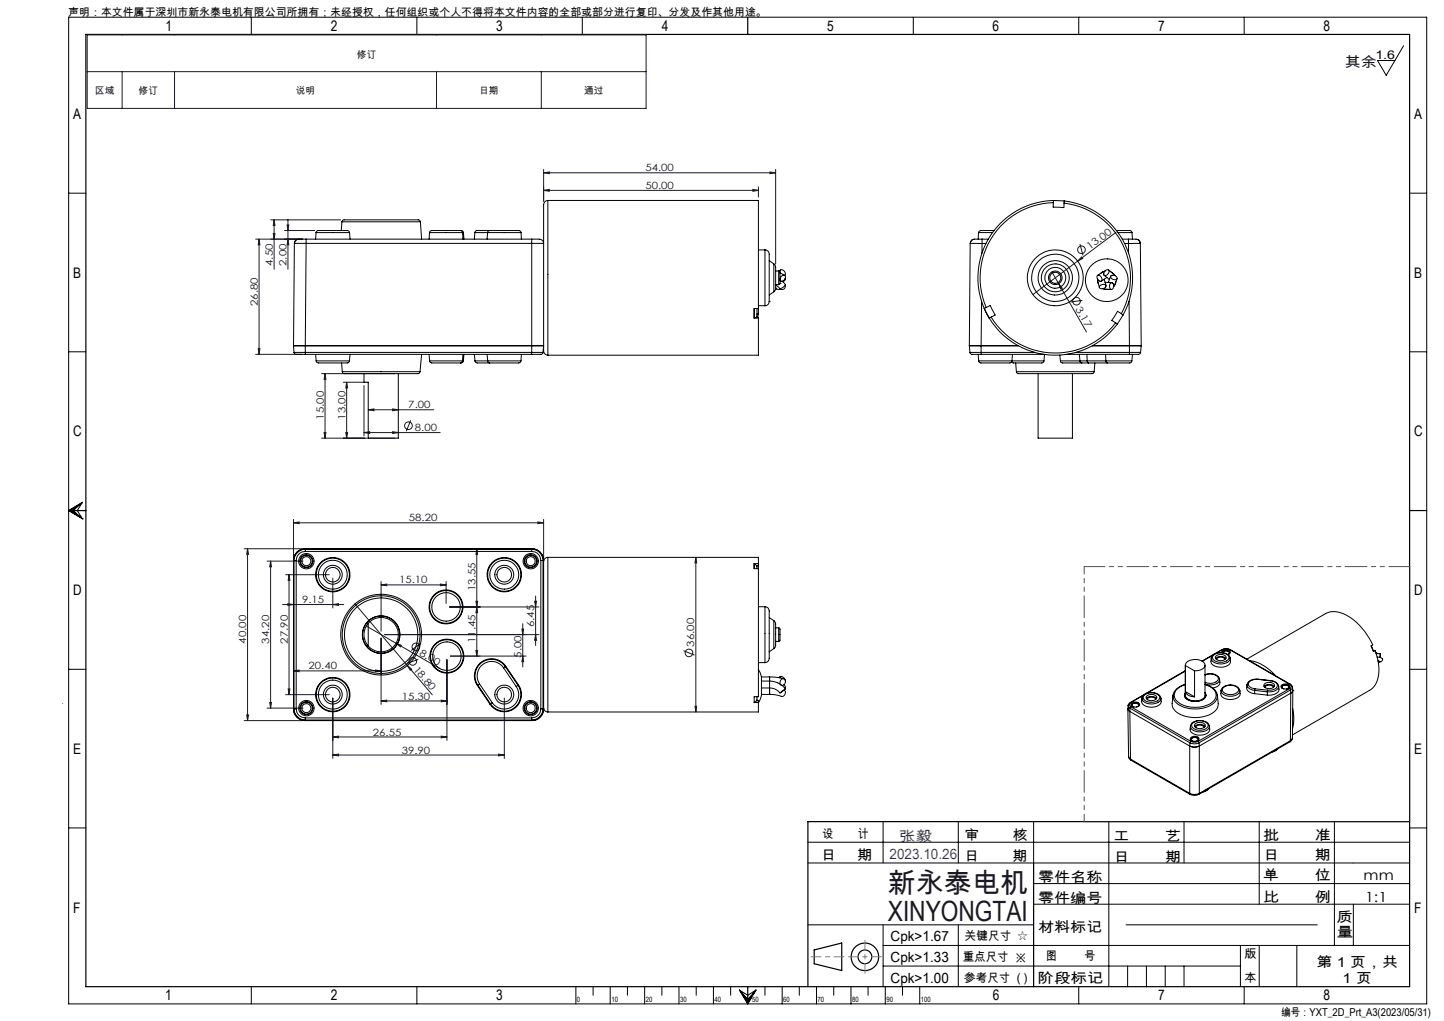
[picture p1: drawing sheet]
<svg xmlns="http://www.w3.org/2000/svg" width="420mm" height="297mm" viewBox="0 0 420 297" stroke-linecap="round" stroke-linejoin="round" font-family="sans-serif">
<g fill="none" stroke="#000" stroke-width=".35">
<path d="M25 10h385v277h-385zM217.5 5v5M20 148.5h5M410 148.5h5M410 239h-175v48M300.6 251v36M236.8 276.3l8-2v8l-8-2zM217.5 287v5"/>
<circle cx="251.6" cy="278.3" r="4"/>
<circle cx="251.6" cy="278.3" r="2"/>
</g>
<g fill="none" stroke="#000" stroke-width=".29">
<path d="M20 5h395v287h-395zM73.1 5v5M121.2 5v5M169.4 5v5M265.6 5v5M313.8 5v5M361.9 5v5M20 56.2h5M410 56.2h5M20 102.3h5M410 102.3h5M20 148.5h5"/>
<path d="M20 148.5l4 2.4M20.1 148.5l-.1 .1M20.2 148.4l.1 .1M20.5 148.2l.2 .3M20.5 148.5l-.2 .2M20.7 148.1l.5 .4M21 148.5l-.4 .4M21 147.9l.5 .4M21.2 148.5l2.8 2.4M21.3 147.7l.4 .4M21.3 148.6l-.4 .4M21.6 147.6l.3 .3"/>
<path d="M21.6 148.8l-.4 .4M21.8 149l-.4 .4M21.9 147.4l.3 .3M22 149.2l-.3 .4M22.2 147.2l.2 .3M22.3 149.4l-.3 .3M22.4 147l.2 .3M22.5 149.6l-.2 .3M22.7 146.9l.2 .2M22.8 149.9l-.3 .2M23 146.7l.1 .2M23 150.1l-.2 .1"/>
<path d="M23.2 150.3l-.1 .1M23.3 146.5l.1 .1M23.5 150.5l-.1 .1M23.6 146.4h.1M23.7 150.7h.1M23.8 146.2h.1M24 150.9h.1M24 146.1l-1.5 2.4 1.5 2.4M24 146.1l-2.8 2.4M24 146.1l-4 2.4M20 194.7h5M410 194.7h5"/>
<path d="M256.9 239v12M278.7 239v12M300.6 239v12M322.5 239v48M344.4 239v12M366.3 239v24M388.1 239v36M20 240.8h5M235 251h175M235 245h175M300.6 257h109.4M410 240.8h5"/>
<path d="M235 269h65.6M256.9 269v18M256.9 275h153.1M278.7 269v18M300.6 263h109.4M327.5 269h55.7M360.8 275v12M366.3 275v12M377.2 275v12M393.6 263v12M73.1 287v5M121.2 287v5"/>
<path d="M167.5 287v5M172.5 287v2.5M177.5 287v5M182.5 287v2.5M187.5 287v5M192.5 287v2.5M197.5 287v5M202.5 287v2.5M207.5 287v5M212.5 287v2.5M215.1 288l2.4 4 2.4-4M215.1 288l2.4 1.5 2.4-1.5"/>
<path d="M215.1 288l2.4 2.8 2.4-2.8M215.3 288.3h.1M215.5 288.5l-.1 .1M215.7 288.7l-.1 .2M215.9 289l-.1 .1M216.1 289.2l-.2 .2M216.4 289.5l-.3 .2M216.6 289.7l-.3 .3M216.8 289.9l-.4 .4M217 290.2l-.4 .3M217.2 290.4l-.4 .4M217.4 290.7l-.4 .4"/>
<path d="M217.5 291l-.4 .4M217.5 291.4l-.2 .2M217.5 291.9h.1M217.5 291.8l.1 .1M217.5 291.4l.2 .2M217.5 290.9l.4 .4M217.6 290.6l.5 .4M217.8 290.4l.4 .4M218.1 290.1l.3 .4M218.3 289.9l.3 .3M218.5 289.7l.1 .1M218.9 289.2l.1 .1"/>
<path d="M219.1 288.9l.2 .2M219.3 288.7l.1 .1M219.5 288.5h.1M219.7 288.2v.1M222.5 287v2.5M227.5 287v5M232.5 287v2.5M237.5 287v5M242.5 287v2.5M247.5 287v5M252.5 287v2.5M256.9 281h103.9"/>
<path d="M257.5 287v5M262.5 287v2.5M267.5 287v5M313.8 287v5M328 281v6.1M333.4 281v6.1M338.9 281v6.1M344.4 281v6M361.9 287v5"/>
</g>
<path d="M235.9 278.3h9.6M246.8 278.3h9.6M251.6 273.5v9.6" fill="none" stroke="#ff0080" stroke-width=".29" stroke-dasharray="6.3 1.3 1.3 1.3" stroke-dashoffset="3.5"/>
<path d="M18.2 204.6h.1M393.6 251v.2" fill="none" stroke="#00f" stroke-width=".29"/>
<g fill="none" stroke="#191924" stroke-width=".29">
<path d="M25.4 10.2h162.5v21.3h-162.5zM25.4 20.8h162.5M35.5 20.8v10.7M50.8 20.8v10.7M127 20.8v10.7M157.4 20.8v10.7M158.1 50.3l1.7-.3v.5zM158.1 55.4l1.7-.3v.5zM158.1 49.3v9.3M158.1 50.3h67.5M158.1 55.4h62.5M219 55.1l1.6 .3-1.6 .2z"/>
<path d="M220.6 54.4v2.9M223.9 50l1.7 .3-1.7 .2zM225.6 49.3v27.5M75.4 69.6v33.5M75.4 69.6l.2 1.6h-.5zM78.7 64h20.4M79.5 67.9h.5l-.3 1.7zM79.7 64v14.3M79.7 64l.3 1.6h-.5zM82.8 67.1h8.7M83.5 65.4h.5l-.3 1.7zM83.7 63.9v14.4"/>
<path d="M83.7 69.6l.3 1.6h-.5zM88.1 69.6h-13.7M306 79.1l1.9 3.4M313.4 75.9l-13 9.8M314.1 71l.9 3.3M314.6 74.8l.3 .4-1.5 .7zM324.6 67.6l-11.2 8.3M307.9 82.5l1.1 1.4-.5 .2zM307.9 82.5l8.1 14.1M314.8 87.4l-3.4 .4M74.4 103.1h13.4M75.1 101.4h.5l-.2 1.7z"/>
<path d="M93.5 108.7h21.4M94.5 108.7v18.8M94.5 108.7l.3 1.6h-.5zM99.8 111.2h6.3M100.8 111.2v16.3M100.8 111.2l.3 1.7h-.5zM105.9 112.2v14.6M107.1 119.2l1.7-.2v.5zM107.1 119.2h19.1M114.2 119l1.7 .2-1.7 .3zM93.5 127.5h21.4M94.3 125.8h.5l-.3 1.7z"/>
<path d="M100.6 125.8h.5l-.3 1.7zM105.9 125.8l1.6-.2v.5zM105.9 125.8h22.1M114.2 125.6l1.7 .2-1.7 .3zM119.5 122.3l-1.3 3.1M71 159.6h16.8M72 159.6v50M72 159.6l.3 1.7h-.5zM85.4 152.1l1.6-.3v.5zM85.4 151.1v11M85.4 152.1h72.7M138.7 159.6l.2 1.7h-.5z"/>
<path d="M138.7 159.6v31.2M156.5 151.8l1.6 .3-1.6 .2zM158.1 151.1v11.3M77.7 163.2h10.4M78.7 163.2v42.8M78.7 163.2l.3 1.7h-.5zM82.2 175.9h17.8M83.1 167.2h12.7M83.7 175.6l1.7 .3-1.7 .2zM84.1 167.2v34.9M84.1 167.2l.2 1.6h-.5zM96.8 175.9l1.7-.3v.5z"/>
<path d="M96.8 168.2v8.6M103.3 175.7l15.2 17.9M110.8 170.1l1.7-.2v.5zM110.8 169.2v14.4M110.8 170.1h19M128.1 169.9l1.7 .2-1.7 .3zM129.8 169.2v6.3M130.7 176.6h26.1M138.4 174.9h.5l-.2 1.7zM138.7 176.6l.2 1.6h-.5zM155.5 174.9h.5l-.2 1.7zM155.8 173.4v14.4"/>
<path d="M202.4 162.1v45M202.4 162.1l.2 1.7h-.5zM410 164.8v74.2h-94.7M85.4 195.2l1.6-.3v.5zM85.4 195.2h25.4M106.5 182.1l21.5 12.4M109.2 194.9l1.6 .3-1.6 .2zM110.8 185.6v19.3M111.9 184.6h44.9M115.2 187.1l1.5 .6-.2 .5zM118.5 193.6l1.2 1.1-.4 .3zM118.5 193.6l7.2 8.5"/>
<path d="M121.7 191.8l-3.3 1.1M122.3 187.1l-2.7 2.1M130 191.9v23.5M131 190.8h22M138.4 189.2h.5l-.2 1.6zM151.8 183h.5l-.3 1.6zM152 181.4v12.6M152 190.8l.3 1.7h-.5zM155.8 184.6l.2 1.7h-.5zM198.8 189.3l3.2 1.3M71 209.6h16.8M71.8 208h.5l-.3 1.6z"/>
<path d="M77.7 206h10.4M78.5 204.3h.5l-.3 1.7zM83.1 202.1h12.7M83.8 200.4h.5l-.2 1.7zM96.8 219.6l1.7-.2v.5zM96.8 214.4l1.7-.3v.5zM96.8 203.1v17.5M96.8 219.6h49.9M96.8 214.4h33.2M110.8 203.9l1.7-.2v.4zM110.8 203.9h19.2M128.3 214.1l1.7 .3-1.7 .2z"/>
<path d="M128.3 203.7l1.7 .2-1.7 .2zM145 219.4l1.7 .2-1.7 .3zM146.7 203.1v17.5M202.1 205.5h.5l-.2 1.6z"/>
<circle cx="314.6" cy="72.7" r="1.11"/>
<circle cx="313.1" cy="87.6" r="1.12"/>
<circle cx="118.8" cy="123.8" r="1.11"/>
<circle cx="120.1" cy="192.4" r="1.1"/>
<circle cx="121" cy="188.2" r="1.11"/>
<circle cx="200.4" cy="189.9" r="1.11"/>
</g>
<path d="M410 164.8h-94.6" fill="none" stroke="#505050" stroke-width=".29" stroke-dasharray="6.3 1.3 1.3 1.3 1.3 1.3" stroke-dashoffset=".3"/>
<path d="M315.4 239v-74.2" fill="none" stroke="#505050" stroke-width=".29" stroke-dasharray="6.3 1.3 1.3 1.3 1.3 1.3" stroke-dashoffset="4.2"/>
<g fill="#191924">
<path d="M314.6 74.8l.3 .4-1.5 .7z"/>
<path d="M307.9 82.5l1.1 1.4-.5 .2z"/>
<path d="M118.5 193.6l1.2 1.1-.4 .3z"/>
<path d="M115.2 187.1l1.5 .6-.2 .5z"/>
<path d="M114.2 125.6l1.7 .2-1.7 .3zM105.9 125.8l1.6-.2v.5zM223.9 50l1.7 .3-1.7 .2zM158.1 50.3l1.7-.3v.5z"/>
<path d="M85.4 195.2l1.6-.3v.5zM109.2 194.9l1.6 .3-1.6 .2zM96.8 219.6l1.7-.2v.5zM145 219.4l1.7 .2-1.7 .3zM96.8 214.4l1.7-.3v.5zM128.3 214.1l1.7 .3-1.7 .2zM110.8 170.1l1.7-.2v.5zM128.1 169.9l1.7 .2-1.7 .3zM110.8 203.9l1.7-.2v.4zM128.3 203.7l1.7 .2-1.7 .2zM107.1 119.2l1.7-.2v.5zM114.2 119l1.7 .2-1.7 .3zM158.1 55.4l1.7-.3v.5zM219 55.1l1.6 .3-1.6 .2z"/>
<path d="M138.7 159.6l.2 1.7h-.5zM138.4 174.9h.5l-.2 1.7z"/>
<path d="M152 190.8l.3 1.7h-.5zM151.8 183h.5l-.3 1.6zM75.1 101.4h.5l-.2 1.7zM75.4 69.6l.2 1.6h-.5zM100.6 125.8h.5l-.3 1.7zM100.8 111.2l.3 1.7h-.5zM94.3 125.8h.5l-.3 1.7zM94.5 108.7l.3 1.6h-.5z"/>
<path d="M72 159.6l.3 1.7h-.5zM71.8 208h.5l-.3 1.6zM78.7 163.2l.3 1.7h-.5zM78.5 204.3h.5l-.3 1.7zM84.1 167.2l.2 1.6h-.5zM83.8 200.4h.5l-.2 1.7zM138.7 176.6l.2 1.6h-.5zM138.4 189.2h.5l-.2 1.6zM155.5 174.9h.5l-.2 1.7zM155.8 184.6l.2 1.7h-.5zM202.4 162.1l.2 1.7h-.5zM202.1 205.5h.5l-.2 1.6zM79.7 64l.3 1.6h-.5zM79.5 67.9h.5l-.3 1.7zM83.5 65.4h.5l-.3 1.7zM83.7 69.6l.3 1.6h-.5z"/>
<path d="M85.4 152.1l1.6-.3v.5zM156.5 151.8l1.6 .3-1.6 .2zM83.7 175.6l1.7 .3-1.7 .2zM96.8 175.9l1.7-.3v.5z"/>
</g>
<g fill="none" stroke="#000" stroke-width=".29">
<path d="M408.2 13.3l-5 8.6-2.6-4.3h5.1M159.3 58.3a1.48 1.48 0 0 0-1.2 2v10.5M159.3 58.3h61.3v31.4M159.3 58.3v45M219.4 58.3h.1M306.4 58.9a21.9 21.9 0 0 0-19.6 30.6M306.4 58.3a22.5 22.5 0 0 0-20.1 31.4M306.4 58.9l-.1 1.4 3.1 .1 .1-1.3M306.4 58.3v.6M306.4 58.3l3.1 .2M309.5 59.1a21.8 21.8 0 0 1 16.6 32.2M309.5 58.5a22.5 22.5 0 0 1 17.2 33.1"/>
<path d="M309.5 58.5v.6M85.6 70.8h3.4M85.6 70.8l-.2 29.8M85.8 70.2l-.2 .6M86.4 69.7a1.04 1.04 0 0 0-.7 1.1M89 69.6v1.2M89 69.6h-2.1l-.9 .3M89 70.8l-.2 29.8M89 70.8h65.7M89 69.6h65.7M91.9 67.7l.3-.5 .4-.1h8.4l.4 .1 .3 .5M91.9 67.7h9.8"/>
<path d="M91.9 67.7l-.1 1.9M99.4 64.5l.6-.5h21.7l.6 .5M99.4 64.5h22.9M99.4 64.5l-.1 2.6M101.7 67.7l.1 1.9M122.3 64.5l.3 5.1M124.9 67.7l.2-.5 .5-.1h8.3l.4 .1 .2 .5M124.9 67.7h9.6M124.9 67.7l-.1 1.9M134 67.1l.5 .1 .3 .5M134.5 67.7h.3M134.5 67.7l.2 1.9"/>
<path d="M134.8 67.7l.1 1.9M138.1 67.7h3.7M138.1 67.7l-.1 1.9M141.8 67.7h9.8M141.8 67.7l-.1 1.9M142.3 67.1h-3.6l-.3 .1-.3 .5M150.2 67.1h.7M150.9 67.1l.4 .1 .3 .5M150.9 67.1h-8.5l-.4 .1-.2 .5M151.6 67.7l.1 1.9M154.7 70.8h3.4M154.7 69.6v1.2"/>
<path d="M154.7 69.6h1.5a1.47 1.47 0 0 1 1.9 1.2M154.7 70.8v31.7M158.1 70.8v29.8M220.6 72.7h1.9M222.5 72.7a1.53 1.53 0 0 1 1.2 2v13M222.5 72.7v16.2M223.7 75.8l1.4 1M225.1 76.8l.5 .8v6.3M225.1 76.8v8.1M225.6 78.8h.9M226.5 78.8l.4 .4v3.2M226.5 78.8v4"/>
<path d="M226.9 79.4l1.3 .7M227 78.5l-.4 .3M227 79.5a.6 .6 0 0 1 0-.9 .6 .6 0 0 1 .9 .1l.5 .8-.1 .6M282.2 70.8h3.4M282.2 70.8l-.3 29.8M282.4 70.2l-.2 .6M283 69.7a1.14 1.14 0 0 0-.7 1.1M284.6 67.7h4.1M284.6 67.7l-.1 1.9M285.6 69.6v1.2M285.6 69.6h-2.1l-.9 .3M285.6 70.8h1.2"/>
<path d="M285.6 69.6h1.8M285.6 70.8v2.9M289.2 67.1h-3.9l-.5 .1-.2 .5M321.3 78.9l-2.1 1.2M321.4 78.9l-1.4 .7M321.5 78.8a.62 .62 0 0 1 .9-.3 .62 .62 0 0 1 0 1l-.2 .3a.64 .64 0 0 1-1 .3 .64 .64 0 0 1 0-1zM322.4 78.5l1.5 1.2M323.2 79.1l1.1 1.1M323.9 79.7l.3 .4zM324.7 67.1h3.9l.4 .1 .2 .5M325.2 67.7h4M326.4 69.6h1.8"/>
<path d="M327.1 70.8h1.1M328.2 69.6v1.2M328.2 69.6h2.2l.9 .3M328.2 70.8l.1 2.9M329.2 67.7l.2 1.9M330.9 69.7a1.14 1.14 0 0 1 .7 1.1M331.5 70.2l.2 .6M331.6 70.8h-3.4M331.6 70.8h.1M331.7 70.8l.2 29.8M219.4 89.7v2.8M219.4 89.7h1.2"/>
<path d="M219.4 92.5h1.2M220 92.2h.6v.3M220.2 89.7v2.4l-.8 .4M220.2 92.2h.1M220.2 91.3h.4M220.6 92.5v10.8h-61.3M220.6 89.7v1.6M220.6 91.3v.3h-.4M220.6 88.9h1.9M223.7 87.7a1.21 1.21 0 0 1-1.2 1.2M223.7 87.7h.1M225.1 84.9l-1.4 .9"/>
<path d="M225.6 83.9l-.1 .4-.4 .6M225.6 83.9h.1M225.6 82.8h.9M226.9 82.4l-.4 .4M226.9 82.4h.1M226.9 81.6l.2 .2M227.2 80.5a.71 .71 0 0 1 1.1-.3 .71 .71 0 0 1-.1 1.1 .73 .73 0 0 1-1.1 .4 .73 .73 0 0 1 .1-1.2zM227.5 81.8l1 1-.2 .2a1.6 1.6 0 0 1-1.5 .9l-1.2-.9M228.4 81v.3l-.6 .7M228.4 82.9a1.12 1.12 0 0 1-.4 1.2 1.12 1.12 0 0 1-1.2 .1l-1.2-.1M285.5 87.6l-.1 13M286.3 89.7l1.4 2.8"/>
<path d="M286.8 89.5l-.5 .2M286.9 89.4l1.1-.5 1.5 2.7-1.2 .6M287.7 92.5l.6-.3a21.9 21.9 0 0 0 36.2 1.7M287.7 92.5a22.5 22.5 0 0 0 37.3 1.7M319.2 81.2l.3 1.6M319.2 80.1a1.04 1.04 0 0 1 1.1 .5 1.04 1.04 0 0 1-.1 1.2 1.22 1.22 0 0 1-1-1.7zM319.3 81.8l.5 1.8M319.3 81.2v.6zM320.1 83l1.2-.2a.7 .7 0 0 1 .2 .8 .7 .7 0 0 1-.8 .4l-.6-.1a.42 .42 0 0 1-.2-.7zM321.2 80.1l1.5 1.2M321.2 81.2l.5 1.9M321.4 82.1l2 .1"/>
<path d="M321.9 80.7l-1.6 1.1M322.3 84.2l-1.4-.2 2.4 .2M323 80.4l-.6 1.8M323.1 82.3a.97 .97 0 0 1 .9 .9 .97 .97 0 0 1-.7 1 1.18 1.18 0 0 1-.2-1.9zM323.1 80.2a1.2 1.2 0 0 1 1.8 .9 1.03 1.03 0 0 1-1.2 .2 1.03 1.03 0 0 1-.6-1.1zM324.2 82.8l-.3 .5zM324.5 93.9l.5 .3M324.6 81.9l-.7 1.4M324.9 81.1l-.7 1.7M326.1 91.3l-1.1-.7-1.6 2.6 1.1 .7M326.1 91.3l.6 .3M326.7 91.6l-1.7 2.6"/>
<path d="M328.4 87.6l.1 13M85.4 100.6h3.4M85.4 100.6l.1 1.9M85.5 102.5h3.3M85.5 102.5l.5 .6h2.8M88.8 102.5v.6M88.8 100.6v1.9M88.8 102.5h65.9M88.8 100.6h65.9M88.8 103.1h65.9M91.8 103.1l.2 1.9M92 105l.1 .3 .5 .3h8.4l.4-.1 .2-.5"/>
<path d="M92 105h9.6M99.3 105.6l.3 2.5M99.6 108.1l.4 .6h21.7l.5-.6M99.6 108.1h22.6M101.8 103.1l-.2 1.9M105.9 108.7v2.5h1.2v16.3h8.8v-18.8M122.6 103.1l-.4 5M124.8 103.1l.2 1.9M125 105l.2 .4 .4 .2h8.3l.4-.2 .2-.4M125 105h9.5M134.5 105h.3M134.7 103.1l-.2 1.9"/>
<path d="M134.8 105l-.3 .4-.5 .2M134.9 103.1l-.1 1.9M138 103.1l.1 1.9M138.1 105l.3 .5 .4 .1h3.5M138.1 105h3.8M141.7 103.1l.2 1.9M141.9 105l.1 .4 .5 .2h8.4l.4-.2 .2-.4M141.9 105h9.6M151.7 103.1l-.2 1.9M154.7 102.5h3.2M154.7 100.6h3.4M154.7 102.5v.6"/>
<path d="M157.9 102.5l-.5 .6h-2.7M158.1 100.6v1a1.4 1.4 0 0 0 1.2 1.7M158.1 100.6l-.2 1.9M281.9 100.6h3.5M281.9 100.6l.2 1.9M282.1 102.5h3.3M282.1 102.5l.5 .6h2.8M284.5 103.1l.2 1.9M284.7 105l.2 .4 .4 .2h8.4l.5-.3 .1-.3M284.7 105h9.6M285.4 102.5v.6M285.4 102.5h15.5"/>
<path d="M285.4 100.6h10.8M285.4 103.1h18.2M285.4 100.6v1.9M294.3 105h9.3M294.5 103.1l-.2 1.9M295.4 105.6l.2 2.5M295.6 108.1l.5 .6h21.6l.5-.6M295.6 108.1h22.6M301.9 108.7v18.8h10v-18.8M303.6 105l-.1 .3-.5 .3h-8.3l-.5-.3M303.8 103.1l-.2 1.9M308.3 103.3l.1 1.7"/>
<path d="M308.4 105l.1 .3 .5 .3h5.6M308.4 105h5.7M310.3 103.1h18.2M312.9 102.5h15.6M313.9 103.1l.2 1.9M314.1 105l.2 .4 .4 .2h1.9M314.1 105h2.1M316.1 103.1l.1 1.9M316.2 105l.4 .6M316.2 105h5.5M316.6 105.6h5.4M317.7 100.6h10.8"/>
<path d="M318.5 105.6l-.3 2.5M321.6 103.1l.1 1.9M321.7 105l.3 .6M321.7 105h7.5M328.5 102.5h3.3M328.5 100.6h3.4M328.5 102.5v.6M328.5 100.6v1.9M329.2 105l-.3 .5-.3 .1h-6.6M329.4 103.1l-.2 1.9M331.8 102.5l-.5 .6h-2.8M331.9 100.6l-.1 1.9"/>
<path d="M88.8 159.8v.6M88.8 159.8a3.4 3.4 0 0 0-3.3 3.3M88.8 159.6a3.4 3.4 0 0 0-3.4 3.5M88.8 159.8h65.9M88.8 159.6v.2M88.8 159.6h66M154.7 159.8v.6M154.7 159.8a3.3 3.3 0 0 1 3.2 3.3M154.7 159.8a3.1 3.1 0 0 1 3.4 3.3M155.1 159.7a3.4 3.4 0 0 1 3 3.4M85.4 163.1h.1M85.4 163.1v43.1"/>
<path d="M85.5 163.1h.6M85.5 163.1v43.1M86.1 163.1v43.1M88.8 160.4a2.65 2.65 0 0 0-2.7 2.7M88.8 160.4h65.9M154.7 160.4a2.65 2.65 0 0 1 2.6 2.7M157.3 163.1h.6M157.3 163.1v43.1M157.9 163.1v43.1M157.9 163.1h.2M158.1 163.1v43.1M159.3 162.1a1.21 1.21 0 0 0-1.2 1.3"/>
<path d="M159.3 162.1h61.3v1.9M159.3 162.1v45M219.4 164v1.4M219.4 164a1.22 1.22 0 0 1 .8 1.4M219.4 164h1.2M219.4 165.4h1.2M220 164.5h.6M220.6 165.4v37.3h-1.2v1.7M220.6 164.5v.9M220.6 176.5h1.9M220.6 164v.5M222.5 176.5a1.53 1.53 0 0 1 1.2 2v12.3a1.48 1.48 0 0 1-1.2 2"/>
<path d="M222.5 176.5v16.3M223.7 179.6l1.4 .9M107.1 181.3a5 5 0 0 1 7.2-.3 5 5 0 0 1 0 7.2 5 5 0 0 1-7.2-.3M107.1 181.3a5 5 0 0 0 0 6.6M107.1 181.3v6.6M138.9 199.4l3.6 5.5M139 199.3l3.7 5.4M139 199.3l-.1 .1M139.5 199l-.5 .3M139.5 199l3.7 5.4M146.5 194.3a4.2 4.2 0 0 0-5.9-1.2 4.2 4.2 0 0 0-1.1 5.9M146.5 194.3l3.6 5.4"/>
<path d="M147 193.9l-.5 .4M147 193.9a4.8 4.8 0 0 0-6.7-1.3 4.8 4.8 0 0 0-1.3 6.7M147 193.9l3.7 5.5M147.1 193.8a5 5 0 0 0-6.9-1.3 5 5 0 0 0-1.3 6.9M147.1 193.8l-.1 .1M147.1 193.8l3.7 5.4M150.1 199.7a4.2 4.2 0 0 1-1.1 5.8 4.2 4.2 0 0 1-5.8-1.1M150.7 199.4l-.6 .3M150.7 199.4a4.8 4.8 0 0 1-1.3 6.7 4.8 4.8 0 0 1-6.7-1.4M150.8 199.2a5 5 0 0 1-1.3 7 5 5 0 0 1-7-1.3M150.8 199.2l-.1 .2M220.6 194.8a9.6 9.6 0 0 1 .9 5.8 5.4 5.4 0 0 1-.9 3.8"/>
<path d="M220.6 192.8h1.9M221.4 196.9h2.4M221.5 198.1h2.3M223.8 198.1a5.3 5.3 0 0 1 3.3 1.1M223.8 196.9l2.6 .2 1.6 .3M223.8 196.9v1.2M223.8 198.1v2M225.1 180.5l.3 .4a23.5 23.5 0 0 1 .2 6.5l-.1 .7-.4 .6M225.1 180.5v8.2M225.1 188.7l-1.4 .9M225.6 186.6h.9M225.6 182.6h.9"/>
<path d="M226.5 182.6l.4 .4v3.2l-.4 .4M226.5 182.6v4M226.9 196.8l-.3 .3M226.9 197.2v-.3a1.29 1.29 0 0 1 1.5 1.2M227.1 199.2l.3 .2M227.1 199.2a.94 .94 0 0 1-.1-1.3 .94 .94 0 0 1 1.3-.1l.2 .6-.3 .6-.8 .4M227.4 199.4l1.1 1M228 199.2l.5 .7-.1 .3M344.8 199a4.4 4.4 0 0 0-3.6 3.3M344.8 193.5v8.7a2.65 2.65 0 0 0 3.2 1.7 2.29 2.29 0 0 0 2.5-1.7v-8.7M344.8 199.1a4 4 0 0 0-3.3 3.1 3.3 3.3 0 0 0 2.7 2.9 8.6 8.6 0 0 0 9-1.4 2.87 2.87 0 0 0-2.1-4.3l-.6-.3M344.8 195.1l-16 9.3"/>
<path d="M344.8 195.2l-11.1 6.4M345.1 192.7a3.8 3.8 0 0 1 5.3 .4 1.72 1.72 0 0 1-1.9 1.9l-1 .2-2.7-1.6zM347.5 195.2v7.5M350.5 196.3a3.1 3.1 0 0 1 4.2 1.3M350.5 196.4a3.1 3.1 0 0 1 3.8 .7l.1 .3a2.71 2.71 0 0 1-3.9 1M352.3 191.3a3.3 3.3 0 0 1 5.3-.5l.2 .7M352.3 191.4a2 2 0 0 0 2.3 2.7 2.52 2.52 0 0 0 3.3-1.8l-.1-.9M352.3 191.4a2.57 2.57 0 0 0 3.3 1.7 2.08 2.08 0 0 0 2.2-1.6M352.3 191.4h.1M352.7 190.6l-3 1.8M352.8 190.7a3.2 3.2 0 0 1 4.6 .3l.1 .3a2.72 2.72 0 0 1-3.4 1.2 1.51 1.51 0 0 1-1.5-1.2zM353.6 191.6a2.16 2.16 0 0 1 3 0"/>
<path d="M353.7 190.8a2.1 2.1 0 0 1 2.9 .3 1.58 1.58 0 0 1-2.3 .9l-.7-.5zM353.8 191.9a1.4 1.4 0 0 1 2.5 0M354.7 197.6a2.1 2.1 0 0 1-2.6 1.6l-1.6-.2a4.5 4.5 0 0 1 3.5 3.1M354.7 197.6a1.9 1.9 0 0 1-2 2.6M355.3 189.8a1.38 1.38 0 0 1 1.3-.8 1.38 1.38 0 0 1 1.3 .8l-.3 .4-.5 .2 .4-.2a.82 .82 0 0 0-.4-.9 .82 .82 0 0 0-1 .1l-.5 .5M355.4 189a2.56 2.56 0 0 1 2.5 0M355.4 189h.2M355.4 189l-5.8 3.3M355.5 189.9a1.17 1.17 0 0 1 1.1-.6 1.17 1.17 0 0 1 1 .7l-.2 .3M355.6 189l1-.3 1.1 .3M355.6 189l-1.8 1M357.7 189h.2"/>
<path d="M357.7 189l17.4 10.1M357.8 191.4v.1M357.9 189l17.4 10M362.7 199.2a1.99 1.99 0 0 0 2.2 2.6M362.7 199.2a2.07 2.07 0 0 0 2.2 1.6M362.7 199.1v.1M363.5 192.2a11.8 11.8 0 0 1 7.5 4.4M365.9 197.6l-1.8 .3a1.15 1.15 0 0 0-1 1.1 1.15 1.15 0 0 0 1.1 1.2l.8 .2M365.9 197.6l3.7 .4M366 197.6h-.1a2.72 2.72 0 0 0-3.2 1.5M366 197.6h-.1M366 197.6l3.6 .4"/>
<path d="M367.7 199.7a2.12 2.12 0 0 1 2.9 0M367.7 199a2.02 2.02 0 0 1 3 .3 1.72 1.72 0 0 1-1.5 1 1.72 1.72 0 0 1-1.6-.8zM367.9 200a1.4 1.4 0 0 1 2.5 0M369.6 198a1.64 1.64 0 0 1 1.9 1.7l-.3 .5-.7 .4-1.8 .2M369.6 198a2.3 2.3 0 0 1 2.3 1.6M369.6 198h.1M371.9 199.6a1.59 1.59 0 0 1-.5 2l-1.2 .5-1.6 .1M371.9 199.6a2.2 2.2 0 0 1-2.7 1.7h-.6M372.8 199.2a1.52 1.52 0 0 1 2.3 .5 1.44 1.44 0 0 1-2.5-.1zM375.1 199.1l.5 .6-.5 .6M375.3 199l.6 .9M375.3 199l-.2 .1"/>
<path d="M375.9 199.9l-.1 .4-.4 .4M375.9 199.9l.1 .9M398.9 187.9l.6 1.5M399.5 189.5l-.7-1.6 .5-.3a16.7 16.7 0 0 0-10.1-9.6h-2.2l-1.3 .4-23 13.3M399.5 189.4v.1M399.9 189.2a11.1 11.1 0 0 1-.2 10.5l-1.3 1.1-22.5 13M399.9 189.2l-.4 .3M399.9 189.2l-.4 .2M400.2 189.7l.5 .4M400.3 190.1l.1 .1M400.5 191.2l.9 .1M401.3 192.5l-.4 .4"/>
<path d="M401.4 191.2l.4 .2a.65 .65 0 0 1 0 1 .65 .65 0 0 1-.9-.1h-.1M401.4 191.2l.1-1.1-.1 1.2M401.4 191.2v.1M401.5 190.1l-1.2 .1M85.4 206.2a3.4 3.4 0 0 0 3.4 3.4v-.2M85.4 206.2a3.4 3.4 0 0 0 2.9 3.4M85.4 206.2h.1M85.5 206.2h.6M85.5 206.2a3.3 3.3 0 0 0 3.3 3.2M86.1 206.2a2.65 2.65 0 0 0 2.7 2.6M88.7 209.6h66M88.8 208.8v.6"/>
<path d="M88.8 208.8h65.9M88.8 209.4h65.9M142.7 204.7l-.2 .2M143.2 204.4l-.5 .3M154.7 208.8v.6M154.7 209.4v.2M157.3 206.2a2.65 2.65 0 0 1-2.6 2.6M157.3 206.2h.6M157.9 206.2a3.3 3.3 0 0 1-3.2 3.2M157.9 206.2h.2M158.1 205.9a1.21 1.21 0 0 0 1.2 1.2M158.1 206.2a3.5 3.5 0 0 1-3.4 3.4"/>
<path d="M158.1 206.2a3.4 3.4 0 0 1-3.4 3.4M219.4 204.4h1.2M220 203.8l-.6 .6M220 203.8h.6v.6M220.2 202.7l-.2 1.1M220.6 204.4v2.7h-61.3M221.5 200.1h2.3M221.5 202h2.3M223.8 200.1l1.6 .3 1.5 1.2M223.8 200.1v1.9M226.9 201.6l1.6-1.2zM228.1 200.8a1.1 1.1 0 0 1 0 1.5 1.1 1.1 0 0 1-1.6 0l-2.7-.3"/>
<path d="M328.2 205.2l-.1 1.2 .5 .5M328.2 205.2l.5 .8M328.2 205.1v.1M328.6 206.9l-.6-.7 .3 13.9M328.6 206.9l17.4 10.1M328.6 206.9l.2 13.9M328.7 206l17.4 10.1M328.7 206l-.1 .9M328.8 204.4l-.6 .8M328.8 204.4h.1M328.9 204.4l-.4 .6 .4 .6M328.9 205.6l-.2 .4"/>
<path d="M328.9 205.6l17.5 10M329 204.7a1.51 1.51 0 0 1 2.5 .3 1.44 1.44 0 0 1-2.6-.1zM329.4 205.5l-.2-.1a.9 .9 0 0 1 .5-.9 .9 .9 0 0 1 1 .1l.6 .4-.3 .5M329.8 205.7a.58 .58 0 0 1-.6-.7 .58 .58 0 0 1 .9-.4h.3a.57 .57 0 0 1 .8 .4 .57 .57 0 0 1-.6 .7M332.1 203.1a3.3 3.3 0 0 1 5.1-.9l.4 .9M332.1 203.1a2.04 2.04 0 0 0 2.4 2.6 2.93 2.93 0 0 0 3.2-1.6l-.1-1M332.1 203.1a2.64 2.64 0 0 0 3.4 1.6 1.97 1.97 0 0 0 2.1-1.6M332.6 202.3l-3.7 2.1M332.7 202.3a3.2 3.2 0 0 1 4.6 .3v.3a2.24 2.24 0 0 1-2.9 1.4 1.49 1.49 0 0 1-1.8-1.7zM333.4 203.2a2.16 2.16 0 0 1 3 0M333.5 202.5a1.87 1.87 0 0 1 3 .5 1.86 1.86 0 0 1-3.2-.1zM333.7 203.5a1.44 1.44 0 0 1 2.4 0"/>
<path d="M341.2 202.3l-.3 2.3a3.9 3.9 0 0 0 3.3 3.6 9.4 9.4 0 0 0 9.6-1.8l.5-1.3-.2-2.8M341.2 202.3a3.3 3.3 0 0 0 2.6 3.2 9.5 9.5 0 0 0 9.6-1.3l.5-.8 .2-1.1M344.5 202.2v.3M344.8 201.2l2.7 1.5a2.54 2.54 0 0 1-2.7-1.5zM344.8 201.5a1.39 1.39 0 0 0 .9 2.1 4.3 4.3 0 0 0 4.9-.9l.1-.6-.2-.6M344.8 201.5a1.5 1.5 0 0 0 1.3 2.3 4.2 4.2 0 0 0 4.5-1l.2-.7-.3-.6M346 217a3.2 3.2 0 0 0 2.8 0M346 217l1.4 .3 1.4-.3M346 217v13.8M346.1 216.1a2.91 2.91 0 0 0 2.7 0M346.1 216.1l-.1 .9M346.3 214.7a1.51 1.51 0 0 1 2.5 .3 1.48 1.48 0 0 1-2.6-.1z"/>
<path d="M346.4 215.6l-.3 .5M346.4 215.6l.7 .3 1.4-.3M346.7 215.5l-.2-.1a.89 .89 0 0 1 .5-.9 .89 .89 0 0 1 1 .1l.5 .4-.2 .5M346.8 210.5a3.2 3.2 0 0 1 4.6 .2v.3a2.79 2.79 0 0 1-4.1 1l-.7-.7zM347.1 215.6a.52 .52 0 0 1-.6-.5 .52 .52 0 0 1 .5-.5 .82 .82 0 0 1 1-.1 .82 .82 0 0 1 .4 .9l-.5 .2M347.5 211.3a2.06 2.06 0 0 1 3 0M347.6 210.6a2.06 2.06 0 0 1 3 .3 1.56 1.56 0 0 1-2.4 .9l-.7-.5zM347.8 211.6a1.4 1.4 0 0 1 2.4 0M348.5 215.6l.3 .5M348.8 216.1v.9M348.8 217v13.8M350.7 202.2v.3"/>
<path d="M351.8 211.2a3.1 3.1 0 0 0-3.8-1.5 1.49 1.49 0 0 0-1.6 .9 1.49 1.49 0 0 0 .6 1.8 3.8 3.8 0 0 0 4.6-.6l.2-.6a1.95 1.95 0 0 1-2.2 2.6 2.77 2.77 0 0 1-3.5-1.7l.2-.9M354 202.1l.1 .2M355.2 200.8a3.1 3.1 0 0 1 4-1.3l.9 .5 .5 .8M355.2 200.9a1.82 1.82 0 0 0 1.8 2.5 3.1 3.1 0 0 0 3.7-1.5l-.1-1M355.2 200.8v.1M355.7 200.2a2.9 2.9 0 0 1 4.6 .5 2.84 2.84 0 0 1-4.7 .3zM360.6 200.8a2.63 2.63 0 0 1-3.4 1.7 1.87 1.87 0 0 1-2-1.6M364.9 201.8l3.7 .4M364.9 200.8l3.7 .5M364.9 200.8v1M365 200.4l-.1 .4M365 200.4l3.7 .4"/>
<path d="M368.6 201.3v.9M368.7 200.8l-.1 .5M371.6 217.9l-1.1 .6M371.7 217.8l-.6 .6-1 .4M373 200.3l-.1-.1a.91 .91 0 0 1 .4-.9 .91 .91 0 0 1 1 0l.6 .5-.2 .5M373.5 200.4a.58 .58 0 0 1-.6-.7 .58 .58 0 0 1 .8-.4h.3a.57 .57 0 0 1 .8 .4 .57 .57 0 0 1-.6 .7M375.1 200.3l.3 .4M375.1 200.3l-26.6 15.3M375.2 215.8l-26.5 15.3M375.3 215.5l-.1 .3M375.3 215.5l-26.5 15.3M375.4 200.7l-26.6 15.4"/>
<path d="M375.4 200.7v.9M375.4 201.6l-26.6 15.4M375.4 201.6l-.1 13.9M375.9 214.7l-.2 .5-.4 .3M375.9 214.7l-.2 .6-.5 .5M376 200.8l-.2 .5-.4 .3M376 206.1l.3 3.5-.4 2.4M376 200.8h.1M376 200.9l-.1 13.8M328.3 220.1l.2 .6 .5 .5M328.3 220.1l.5 .7M328.8 220.8l.2 .4"/>
<path d="M328.8 220.8l17.2 10M329 221.2l17.2 9.9M346 230.8a3.2 3.2 0 0 0 2.8 0M346 230.8l.2 .3M346.2 231.1a2.92 2.92 0 0 0 2.5 0M348.8 230.8l-.1 .3M351.4 229.5l-1.1 .6M351.5 229.4l-.6 .6-1 .4"/>
<circle cx="306.9" cy="80.8" r="5"/>
<circle cx="306.9" cy="80.8" r="1.61"/>
<circle cx="306.9" cy="80.8" r="1.98"/>
<circle cx="306.9" cy="80.8" r="8.1"/>
<circle cx="306.9" cy="80.8" r="6.9"/>
<circle cx="306.9" cy="80.8" r="3"/>
<circle cx="306.9" cy="80.8" r="4.1"/>
<circle cx="321.9" cy="81.5" r="6.2"/>
<circle cx="89.1" cy="163.2" r="2.24"/>
<circle cx="89.1" cy="163.2" r="1.86"/>
<circle cx="89.1" cy="163.2" r="1.74"/>
<circle cx="89.1" cy="163.2" r="1.32"/>
<circle cx="96.8" cy="167.2" r="5"/>
<circle cx="96.8" cy="167.2" r="2.75"/>
<circle cx="96.8" cy="167.2" r="4.8"/>
<circle cx="96.8" cy="167.2" r="2.12"/>
<circle cx="96.8" cy="167.2" r="4.2"/>
<circle cx="129.7" cy="176.5" r="4.1"/>
<circle cx="129.7" cy="176.6" r="4.9"/>
<circle cx="129.7" cy="176.5" r="4.8"/>
<circle cx="146.7" cy="167.2" r="2.13"/>
<circle cx="146.7" cy="167.2" r="4.8"/>
<circle cx="146.7" cy="167.2" r="4.2"/>
<circle cx="146.7" cy="167.2" r="5"/>
<circle cx="146.7" cy="167.2" r="2.75"/>
<circle cx="154.3" cy="163.2" r="1.74"/>
<circle cx="154.4" cy="163.2" r="1.32"/>
<circle cx="154.4" cy="163.2" r="1.85"/>
<circle cx="154.4" cy="163.2" r="2.24"/>
<circle cx="110.8" cy="184.6" r="11.3"/>
<circle cx="110.9" cy="184.6" r="5.4"/>
<circle cx="110.9" cy="184.6" r="10.7"/>
<circle cx="110.9" cy="184.6" r="11.8"/>
<circle cx="110.9" cy="184.6" r="5.5"/>
<circle cx="130" cy="190.9" r="4.9"/>
<circle cx="130" cy="190.9" r="4.8"/>
<circle cx="130" cy="190.9" r="4.2"/>
<circle cx="89.1" cy="206" r="2.24"/>
<circle cx="89.1" cy="206" r="1.86"/>
<circle cx="89.1" cy="206" r="1.31"/>
<circle cx="89.1" cy="206" r="1.75"/>
<circle cx="96.8" cy="202.1" r="5"/>
<circle cx="96.8" cy="202" r="2.75"/>
<circle cx="96.8" cy="202.1" r="4.8"/>
<circle cx="96.8" cy="202.1" r="4.2"/>
<circle cx="96.8" cy="202" r="2.13"/>
<circle cx="146.7" cy="202" r="2.14"/>
<circle cx="146.7" cy="202" r="2.75"/>
<circle cx="154.3" cy="206" r="1.31"/>
<circle cx="154.4" cy="206" r="1.75"/>
<circle cx="154.4" cy="206" r="1.85"/>
<circle cx="154.4" cy="206" r="2.24"/>
</g>
<g font-size="8.1" fill="#191924">
<text x="258.2" y="259.6">新永泰电机</text>
<text x="258.2" y="267.8">XINYONGTAI</text>
</g>
<g font-size="4.2">
<text x="48.1" y="9.1">1</text>
<text x="96.2" y="9.1">2</text>
<text x="144.3" y="9.1">3</text>
<text x="192.5" y="9.1">4</text>
<text x="240.6" y="9.1">5</text>
<text x="288.7" y="9.1">6</text>
<text x="336.8" y="9.1">7</text>
<text x="385" y="9.1">8</text>
<text x="21.3" y="34.6">A</text>
<text x="411.3" y="34.6">A</text>
<text x="21.3" y="80.8">B</text>
<text x="411.3" y="80.8">B</text>
<text x="21.3" y="126.9">C</text>
<text x="411.3" y="126.9">C</text>
<text x="21.3" y="173.1">D</text>
<text x="411.3" y="173.1">D</text>
<text x="21.3" y="219.3">E</text>
<text x="411.3" y="219.3">E</text>
<text x="21.3" y="265.4">F</text>
<text x="411.3" y="265.4">F</text>
<text x="48.1" y="291">1</text>
<text x="96.2" y="291">2</text>
<text x="144.3" y="291">3</text>
<text x="288.7" y="291">6</text>
<text x="336.9" y="291">7</text>
<text x="385" y="291">8</text>
</g>
<text font-size="4.1" fill="#191924" x="391.1" y="19.5">其余</text>
<g font-size="4.1" fill="#00f">
<text x="261.6" y="244.5">张毅</text>
<text x="258.7" y="249.9">2023.10.26</text>
</g>
<g font-size="4.1">
<text x="280.6" y="244.5">审</text>
<text x="294.6" y="244.5">核</text>
<text x="323.9" y="244.5">工</text>
<text x="338.9" y="244.5">艺</text>
<text x="367.4" y="244.3">批</text>
<text x="382.4" y="244.3">准</text>
<text x="238.7" y="250.3">日</text>
<text x="249.4" y="250.3">期</text>
<text x="280.4" y="250.6">日</text>
<text x="294.5" y="250.6">期</text>
<text x="323.9" y="250.6">日</text>
<text x="338.9" y="250.6">期</text>
<text x="367.4" y="250.1">日</text>
<text x="382.4" y="250.1">期</text>
<text x="302" y="256.6">零件名称</text>
<text x="367.4" y="256.1">单</text>
<text x="382.4" y="256.1">位</text>
<text x="396.6" y="256.1">mm</text>
<text x="302" y="262.6">零件编号</text>
<text x="367.4" y="262.5">比</text>
<text x="382.4" y="262.5">例</text>
<text x="397" y="262.5">1:1</text>
<text x="388.8" y="268.1">质</text>
<text x="259" y="273.9">Cpk&gt;1.67</text>
<text x="302" y="271.1">材料标记</text>
<text x="388.8" y="272.6">量</text>
<text x="259" y="279.8">Cpk&gt;1.33</text>
<text x="382.9" y="281.4">第 1 页，共</text>
<text x="259" y="285.8">Cpk&gt;1.00</text>
<text x="301.8" y="285.8">阶段标记</text>
<text x="390.5" y="285.9">1 页</text>
</g>
<g font-size="3.5">
<text x="400" y="17.1">1.6</text>
<text x="239.2" y="243.7">设</text>
<text x="249.5" y="243.7">计</text>
<text x="280.7" y="273.4">关键尺寸 ☆</text>
<text x="280" y="279.7">重点尺寸 ※</text>
<text x="304.3" y="279.3">图</text>
<text x="315.4" y="279.3">号</text>
<text x="362" y="278.7">版</text>
<text x="280.5" y="285.6">参考尺寸 ( )</text>
<text x="362" y="285.7">本</text>
</g>
<g font-size="3.2">
<text x="19.9" y="4.6">声明：本文件属于深圳市新永泰电机有限公司所拥有；未经授权，任何组织或个人不得将本文件内容的全部或部分进行复印、分发及作其他用途。</text>
<text x="372.7" y="295.7">编号：YXT_2D_Prt_A3(2023/05/31)</text>
</g>
<g font-size="2.9" fill="#191924">
<text x="187.7" y="49.8">54.00</text>
<text x="187.7" y="54.9">50.00</text>
<text x="79.3" y="77.4" transform="rotate(-90 79.3 77.4)">4.50</text>
<text x="83.4" y="77.4" transform="rotate(-90 83.4 77.4)">2.00</text>
<text x="317" y="72.8" transform="rotate(-37 317 72.8)">13.00</text>
<text x="75" y="89" transform="rotate(-90 75 89)">26.80</text>
<text x="312.7" y="90" transform="rotate(60 312.7 90)">3.17</text>
<text x="118.8" y="118.8">7.00</text>
<text x="94.1" y="122.1" transform="rotate(-90 94.1 122.1)">15.00</text>
<text x="100.4" y="122.1" transform="rotate(-90 100.4 122.1)">13.00</text>
<text x="120.7" y="125.4">8.00</text>
<text x="118.9" y="151.6">58.20</text>
<text x="116.1" y="169.7">15.10</text>
<text x="138.3" y="171.9" transform="rotate(-90 138.3 171.9)">13.55</text>
<text x="87.9" y="175.4">9.15</text>
<text x="155.4" y="182.5" transform="rotate(-90 155.4 182.5)">6.45</text>
<text x="71.6" y="187.3" transform="rotate(-90 71.6 187.3)">40.00</text>
<text x="78.3" y="187.3" transform="rotate(-90 78.3 187.3)">34.20</text>
<text x="83.7" y="187.3" transform="rotate(-90 83.7 187.3)">27.90</text>
<text x="121.8" y="190.4" transform="rotate(30 121.8 190.4)">8.00</text>
<text x="138.3" y="187" transform="rotate(-90 138.3 187)">11.45</text>
<text x="151.6" y="191.4" transform="rotate(-90 151.6 191.4)">5.00</text>
<text x="202" y="188.1" transform="rotate(-90 202 188.1)">36.00</text>
<text x="89.8" y="194.7">20.40</text>
<text x="120.1" y="194.8" transform="rotate(50 120.1 194.8)">18.80</text>
<text x="116.9" y="203.5">15.30</text>
<text x="108.4" y="214">26.55</text>
<text x="116.9" y="219.2">39.90</text>
</g>
<g font-size="2.8" fill="#191924">
<text x="103.8" y="16.8">修订</text>
<text x="27.6" y="27.4">区域</text>
<text x="40.3" y="27.4">修订</text>
<text x="86" y="27.4">说明</text>
<text x="139.4" y="27.4">日期</text>
<text x="169.9" y="27.4">通过</text>
</g>
<g font-size="2.1">
<text x="167.8" y="291.4">0</text>
<text x="177.8" y="291.4">10</text>
<text x="187.8" y="291.4">20</text>
<text x="197.8" y="291.4">30</text>
<text x="207.8" y="291.4">40</text>
<text x="218.8" y="291.4">50</text>
<text x="227.8" y="291.4">60</text>
<text x="237.8" y="291.4">70</text>
<text x="247.8" y="291.4">80</text>
<text x="257.8" y="291.4">90</text>
<text x="267.8" y="291.4">100</text>
</g>
</svg>
